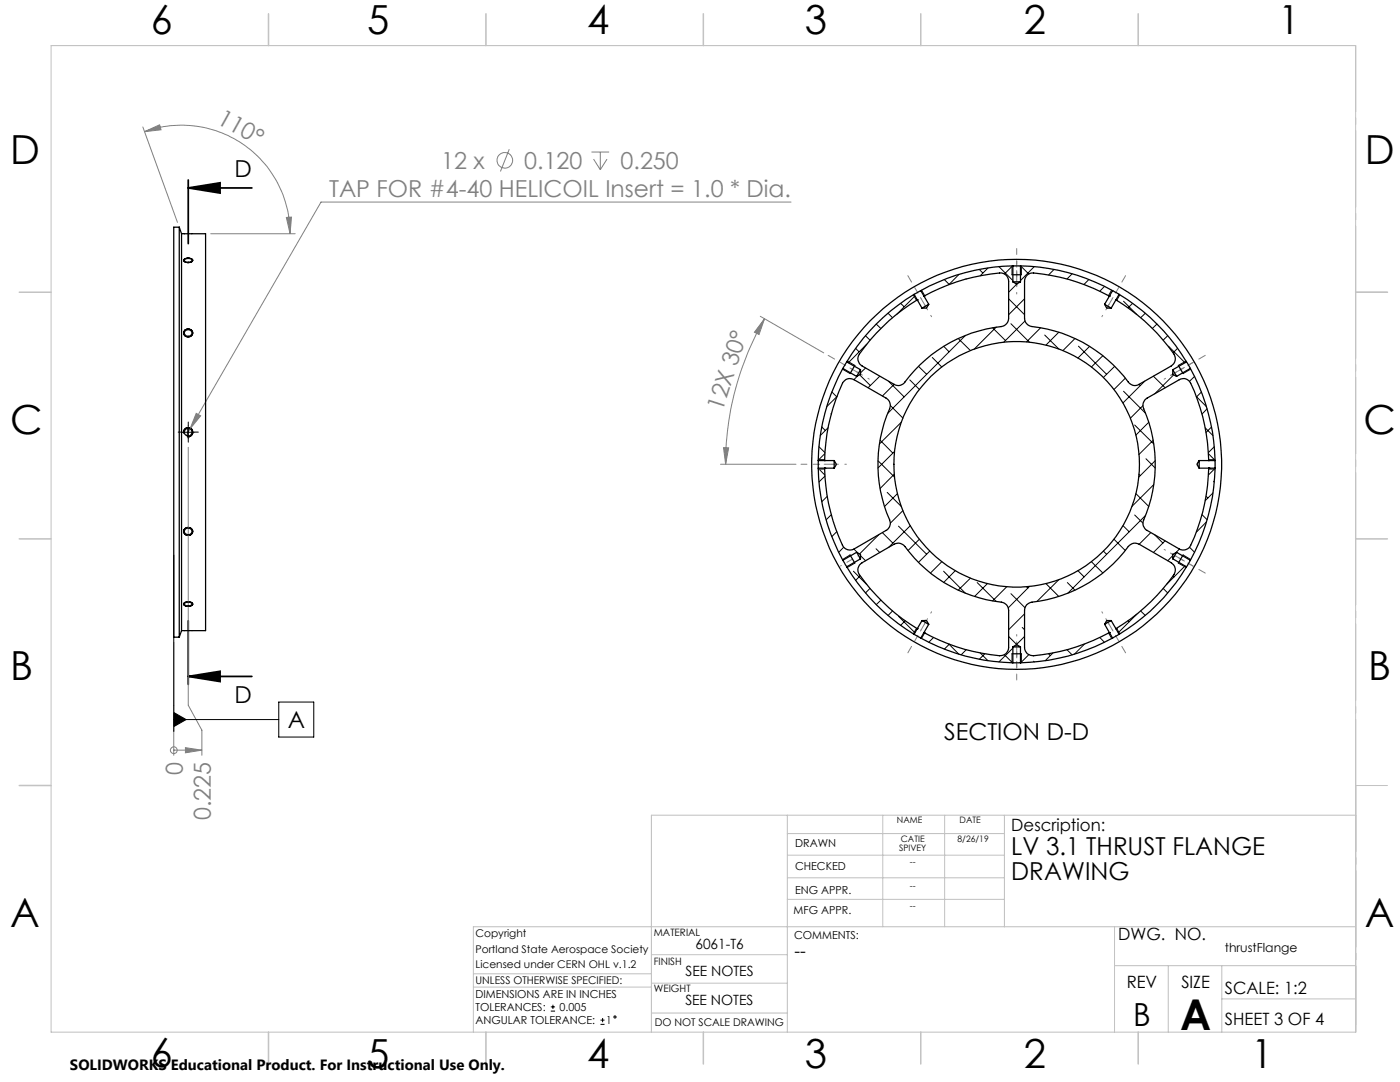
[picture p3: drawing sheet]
<svg xmlns="http://www.w3.org/2000/svg" width="279mm" height="216mm" viewBox="0 0 279 216" stroke-linecap="round" stroke-linejoin="round" font-family="sans-serif">
<g fill="none" stroke="#808080" stroke-width=".2">
<path d="M28.5 25.3l6.9 19.1M28.8 26.3l3.1-1.4 .2 1zM28.8 26.3a21.7 21.7 0 0 1 29.1 20.3M101.6 29.8l-1.7 4.4M118 30.3h3.6M118.5 31.7l1.3 2.2M119.8 30.3v3.6M121.1 31.7l-1.3 2.2M42.1 46.6h16.8M57.2 43.4l1-.1-.3 3.3zM157.9 40.3h-93.8l-26.2 45.3M151.7 63.1l12.7 7.3"/>
<path d="M152.6 63.6l-1.1 3.1-.9-.4zM152.6 63.6a58.2 58.2 0 0 0-7.8 29M37.6 89.3v51.4l2.7 5v5M37.9 85.6l-.7 1.3M39.2 82.5l.8 .5-2.1 2.6zM143.8 92.6h15.1M144.4 89.3l1 .1-.6 3.2zM34.7 128.2v22.5M34.7 149.7h.1M34.7 149.7h5.6M37 149.2l3.3 .5-3.3 .5z"/>
<circle cx="100.8" cy="32" r="1.55"/>
<circle cx="34.7" cy="149.7" r=".68"/>
</g>
<g fill="none" stroke="#000" stroke-width=".2">
<path d="M36.8 51.7a1.22 1.22 0 0 1 1.7 .3 1.13 1.13 0 0 1-1.9-.1zM182.3 58.8l.6 1.1M183.9 57.9l.6 1.1M202 53.1v1.7M203.8 53.1v1.7M221.9 57.9l-.7 1.1M223.5 58.8l-.7 1.1M36.9 65.8a.89 .89 0 0 1 1.2-.1 .89 .89 0 0 1 .2 1.3 .89 .89 0 0 1-1.3 .1 .89 .89 0 0 1-.1-1.3zM168.1 73.7l1.6 .8M169.1 72l1.5 .9M236.7 72l-1.5 .9M237.6 73.7l-1.5 .8"/>
<path d="M36.3 86.3h2.5M36.7 86.5a.94 .94 0 0 1 .8-1.2 .94 .94 0 0 1 1 1 .94 .94 0 0 1-1.2 .8M37.6 85v2.5M163.3 93.6h1.3M163.3 91.7h1.3M241.2 93.6h1.3M241.2 91.7h1.3M34.7 110.7v35.3M36.9 105.4a.87 .87 0 0 1 1.3 .1 .87 .87 0 0 1-.2 1.3 .86 .86 0 0 1-1.1-.2 .86 .86 0 0 1 0-1.2zM169.7 110.7l-1.6 1M170.6 112.4l-1.5 .8M235.2 112.4l1.5 .8"/>
<path d="M236.1 110.7l1.5 1M36.7 120.4a1.31 1.31 0 0 1 1.8 .1 1.13 1.13 0 0 1-1.9 0zM182.9 125.4l-.6 1.1M184.5 126.3l-.6 1.1M202 130.5v1.8M203.8 130.5v1.8M221.2 126.3l.7 1.1M222.8 125.4l.7 1.1M34.7 143.6h20.9M34.7 142.2l2.4 1.4-2.4 1.4zM55.6 140.1h7v7h-7zM109.9 201.8h.9"/>
<path d="M109.9 200.9h.9M110.3 200.5v.8M119.8 204.4h.9M119.8 203.6h.9M120.3 203.1v.9"/>
<circle cx="122.7" cy="202.9" r=".21"/>
</g>
<path d="M37.6 37.5h12.7M37.6 35.9v12.7M37.6 37.5l6.3-1v2zM37.6 123.9v12.7M37.6 135h12.7M37.6 135l6.3-1.1v2.1z" fill="none" stroke="#000" stroke-width=".35"/>
<path d="M202.9 52v5.2M238.1 72.3l-4.5 2.6M238.1 112.9l-4.5-2.6M202.9 133.2v-5.1" fill="none" stroke="#808080" stroke-width=".2" stroke-dasharray="15.2 1.3 1.3 1.3" stroke-dashoffset="14.6"/>
<path d="M183.7 59.4l2.2 3.8M202.9 54.2v4.5M222.1 59.4l-2.2 3.8M169.6 73.4l3.9 2.3M236.2 73.4l-3.9 2.3M164.5 92.6h4.4M236.2 111.8l-3.9-2.2M183.7 125.9l2.2-3.8M202.9 131.1v-4.5M222.1 125.9l-2.2-3.8" fill="none" stroke="#808080" stroke-width=".2" stroke-dasharray="15.2 1.3 1.3 1.3" stroke-dashoffset="14.9"/>
<path d="M171.1 74.3l-5.8-3.4M184.6 60.9l-3.4-5.9M221.2 60.9l3.4-5.9M234.7 74.3l5.8-3.4M234.7 111l5.8 3.4M184.6 124.4l-3.4 5.9M221.2 124.4l3.4 5.9" fill="none" stroke="#808080" stroke-width=".2" stroke-dasharray="15.2 1.3 1.3 1.3" stroke-dashoffset="13.8"/>
<path d="M202.9 55.8v-6.2M166 92.6h-6.1M202.9 129.5v6.2" fill="none" stroke="#808080" stroke-width=".2" stroke-dasharray="15.2 1.3 1.3 1.3" stroke-dashoffset="14.1"/>
<path d="M171.4 110.8l-3.6 2.1" fill="none" stroke="#808080" stroke-width=".2" stroke-dasharray="15.2 1.3 1.3 1.3" stroke-dashoffset="15.1"/>
<path d="M270.6 9.1v49.2M270.6 58.3v49.2M270.6 107.5v49.2M270.6 156.7v49.2" fill="none" stroke="#c0c0c0" stroke-width=".2" stroke-dasharray="15.2 1.3 1.3 1.3" stroke-dashoffset="2.1"/>
<g fill="none" stroke="#c0c0c0" stroke-width=".2">
<path d="M10.2 9.1h260.3v196.9h-260.3zM270.5 58.3h6.4M270.5 156.7h6.4M157.1 162.7v43.3M157.1 175.2h43.3M157.1 170.6h43.3M157.1 166.3h43.3M157.1 179.5h43.3M176.2 162.7v22.2M188.5 162.7v22.2M200.4 162.7v22.2M270.6 162.7h-140.6v43.3"/>
<path d="M94.5 197h35.5M94.5 194.3h35.5M130 196.2h27.1M130 190.5h27.1M222.4 184.9v21.1M222.4 192.7h48.1M233.2 192.7v13.3M243.8 199.3h26.7M243.8 192.7v13.3M270.5 184.9h-176v21.1M130 202.1h27.1"/>
</g>
<g fill="none" stroke="#c0c0c0" stroke-width=".3">
<path d="M53.6 2.8v6.3M97 2.8v6.3M140.4 2.8v6.3M183.8 2.8v6.3M227.2 2.8v6.3M3.8 58.3h6.4M270.5 58.3h6.4M3.8 107.5h6.4M270.5 107.5h6.4M3.8 156.7h6.4M53.6 206v6.3M97 206v6.3"/>
<path d="M140.4 206v6.3M183.8 206v6.3M227.2 206v6.3"/>
</g>
<path d="M36.3 86.2h-.7M37.6 85v-.8M37.6 87.5v.7M38.8 86.2h.8" fill="none" stroke="#000" stroke-width=".2" stroke-dasharray="15.2 1.3 1.3 1.3"/>
<path d="M202 54.8h1.8M170.6 72.9l-.9 1.6M235.2 72.9l.9 1.6M169.7 110.7l.9 1.7M236.1 110.7l-.9 1.7M202 130.5h1.8" fill="none" stroke="#000" stroke-width=".25"/>
<path d="M37.6 37.5l6.3-1v2zM37.6 135l6.3-1.1v2.1z" fill="#000"/>
<g fill="#808080">
<path d="M37 149.2l3.3 .5-3.3 .5z"/>
<path d="M39.2 82.5l.8 .5-2.1 2.6z"/>
<path d="M57.2 43.4l1-.1-.3 3.3zM28.8 26.3l3.1-1.4 .2 1z"/>
<path d="M152.6 63.6l-1.1 3.1-.9-.4zM144.4 89.3l1 .1-.6 3.2z"/>
</g>
<path d="M34.7 142.2l2.4 1.4-2.4 1.4z" fill="#000"/>
<g fill="none" stroke="#000" stroke-width=".25">
<path d="M35.8 45.3v81.8M35.8 45.3h-1.1v81.8h1.1M35.8 45.3l.4 1.3M36.2 46.6v79.2M36.2 46.6h4.8v79.2h-4.8M36.9 51.8a1 1 0 0 1 1.4 .2 .94 .94 0 0 1-1.5-.1zM182.4 58.7a39.6 39.6 0 0 0-13.4 13.5M182.4 58.7l.7 1.1M183.1 59.8h.1M183.1 59.8l.9 1.7M183.8 58l-1.4 .7M183.8 58l.6 1.1"/>
<path d="M184.4 59.1h.1M184.4 59.1a37.3 37.3 0 0 1 15.4-4.6l1 .4 .5 .9v7.7a1.71 1.71 0 0 1-1.5 1.7 28.2 28.2 0 0 0-19.6 11.5l-.9 .2-.6-.1-6.7-3.8a1.63 1.63 0 0 1-.5-2.4 39.8 39.8 0 0 1 11.6-10.8M184.4 59.1l.9 1.6M202.1 56.2h1.6M202.1 53.1h1.6M202.1 53.1a39.3 39.3 0 0 0-18.3 4.9M202.1 53.1v3.1M202.1 56.2l.8 .5 .8-.5M203.7 53.1a39.3 39.3 0 0 1 18.3 4.9M203.7 53.1v3.1M221.4 59.1h.1M221.4 59.1a37.6 37.6 0 0 0-15.5-4.6l-.9 .4-.5 .9v7.7a1.7 1.7 0 0 0 1.5 1.7 27.8 27.8 0 0 1 19.4 11.3l.8 .4 .8-.1 6.8-3.8a1.71 1.71 0 0 0 .5-2.4 39.4 39.4 0 0 0-11.6-10.8"/>
<path d="M221.4 59.1l-.9 1.6M222 58l1.3 .7M222 58l-.6 1.1M222.7 59.8h.1M222.7 59.8l-.9 1.7M223.3 58.7a39.6 39.6 0 0 1 13.5 13.5M223.3 58.7l-.6 1.1M37 66a.71 .71 0 0 1 1.2 0 .71 .71 0 0 1-.5 1.1 .69 .69 0 0 1-.8-.3 .69 .69 0 0 1 .1-.8zM168.2 73.5a39.9 39.9 0 0 0-4.9 18.4M168.2 73.5l2.8 1.6M169 72.2l-.8 1.3M169 72.2l2.7 1.6"/>
<path d="M171.7 73.8l-.7 1.3M171.7 73.8v.9l-.7 .4M185.3 60.7l-1.3 .8M185.3 60.7l-.4 .8h-.9M220.5 60.7l1.3 .8M220.5 60.7l.4 .8h.9M234.1 73.8l.7 1.3M234.1 73.8l-.1 .9 .8 .4M236.8 72.2l.8 1.3M236.8 72.2l-2.7 1.6M237.6 73.5a40.5 40.5 0 0 1 4.9 18.4M237.6 73.5l-2.8 1.6"/>
<path d="M37.5 85.5v1.5M163.3 91.9v1.5M163.3 93.4a39.9 39.9 0 0 0 4.9 18.4M163.3 91.9h3.2M163.3 93.4h3.2M164.6 91.9h.1M164.6 93.4h.1M164.6 91.9a38 38 0 0 1 3.7-15.7 1.58 1.58 0 0 1 2.2-.4l6.3 3.6a1.71 1.71 0 0 1 .8 2.2 27.8 27.8 0 0 0 0 22.4v1l-.5 .7-6.6 3.8a1.65 1.65 0 0 1-2.4-.7 38.6 38.6 0 0 1-3.5-15.4M166.5 91.9v1.5M166.5 91.9l.4 .7-.4 .8M239.3 91.9v1.5M239.3 91.9l-.4 .7 .4 .8"/>
<path d="M239.3 91.9h3.2M239.3 93.4h3.2M241.2 93.4h.1M241.2 91.9h.1M241.2 91.9a37.2 37.2 0 0 0-3.7-15.7l-.3-.2a1.53 1.53 0 0 0-1.9-.2l-6.4 3.6a1.65 1.65 0 0 0-.7 2.2 28 28 0 0 1-.1 22.4l.1 1 .5 .7 6.6 3.8a1.62 1.62 0 0 0 2.3-.7 37.7 37.7 0 0 0 3.6-15.4M242.5 91.9v1.5M242.5 93.4a40.5 40.5 0 0 1-4.9 18.4M37 105.6a.73 .73 0 0 1 1-.1 .73 .73 0 0 1 .1 1 .73 .73 0 0 1-1 .1 .73 .73 0 0 1-.1-1zM168.2 111.8l.8 1.3M169 113.1a39.6 39.6 0 0 0 13.4 13.5M171 110.2l.7 1.3M171 110.2l-2.8 1.6"/>
<path d="M171 110.2l.7 .4v.9M171.7 111.5l-2.7 1.6M234.1 111.5l2.7 1.6M234.8 110.2l-.7 1.3M234.8 110.2l2.8 1.6M234.8 110.2l-.8 .4 .1 .9M236.8 113.1a39.6 39.6 0 0 1-13.5 13.5M237.6 111.8l-.8 1.3M36.2 125.8l-.4 1.3M36.9 120.4a1 1 0 0 1 1.4 .1 .94 .94 0 0 1-1.5 0zM182.4 126.6l1.4 .7M183.1 125.4h.1"/>
<path d="M183.1 125.4a38.2 38.2 0 0 1-11.8-11 1.62 1.62 0 0 1 .7-2.1l6.4-3.7a1.67 1.67 0 0 1 2.2 .4 28.1 28.1 0 0 0 19.5 11.2l.8 .5 .4 .8v7.7a1.64 1.64 0 0 1-1.8 1.6 38 38 0 0 1-15.1-4.6M183.1 125.4l-.7 1.2M183.8 127.3a39.3 39.3 0 0 0 18.3 5M184 123.8l1.3 .8M184 123.8h.9l.4 .8M184 123.8l-.9 1.6M184.4 126.2h.1M184.4 126.2l-.6 1.1M185.3 124.6l-.9 1.6M202.1 129.1h1.6M202.1 132.3h1.6M202.1 129.1v3.2"/>
<path d="M202.1 129.1l.8-.5 .8 .5M203.7 129.1v3.2M220.5 124.6l.9 1.6M221.4 126.2h.1M221.4 126.2l.6 1.1M221.8 123.8l-1.3 .8M221.8 123.8h-.9l-.4 .8M221.8 123.8l.9 1.6M222 127.3a39.3 39.3 0 0 1-18.3 5M222.7 125.4h.1M222.7 125.4a37.1 37.1 0 0 0 11.7-11l.2-.7a1.62 1.62 0 0 0-.8-1.4l-6.5-3.7a1.67 1.67 0 0 0-2.1 .4 27.9 27.9 0 0 1-19.6 11.2l-.7 .5-.4 .8v7.7a1.64 1.64 0 0 0 1.8 1.6 38.3 38.3 0 0 0 15.1-4.6M222.7 125.4l.6 1.2"/>
<path d="M223.3 126.6l-1.3 .7"/>
<circle cx="37.6" cy="86.2" r=".77"/>
<circle cx="202.9" cy="92.6" r="40.9"/>
<circle cx="202.9" cy="92.7" r="24.5"/>
</g>
<g fill="none" stroke="#000" stroke-width=".2">
<path d="M182.6 59.1l-3.7 3.7M188.5 55.8l.9 1M191.4 54.8l-2 2M192.8 55.6v.1M195.4 53.8l.7 .7M197.2 53.5l-1.6 1.5M199.4 53.2l2.7 2.8M201.3 59.6l3.2 3.2M202.1 53.1l-1.7 1.6M202.8 56.6l.1 .1M203 56.6l-1.7 1.7M204 53.4l1.3 1.3"/>
<path d="M204.5 59.6l-3.2 3.2M206.4 53.2l-2.7 2.8M210.4 53.8l-1.1 1.1M214 54.6l-1.1 1.1M217.3 55.8l-1 1M220.4 57.2l-.9 .9M166 78.2l1 1M167 79.1l-2 2M170.7 69.5l.7 .7M171.2 75l-.8 .7M171.6 74.8l2.1 2.1M172.7 67l.9 .9"/>
<path d="M172.8 73.4l-1.1 1M173 68.7l-3.7 3.7M174.9 64.7l.9 .8M175.6 75.1l-2.4 2.3M177.2 62.5l.9 .9M177.3 76.1l3.1 3.1M178.4 76.7l-2.3 2.3M179.7 60.5l.7 .7M181.6 75.8l1.9 1.9M183.3 73.1l1.6 1.6M186.1 71.3l1.9 1.9M188.3 69.1l1.1 1.1"/>
<path d="M191.2 67.6l2.5 2.4M192.7 66.9l-15.5 15.6M198.1 65.4l2.6 2.5M198.8 65.3l-4.3 4.3M201.8 64.6l3.7 3.7M204.6 64l-4.3 4.3M207.7 65.4l-2.8 2.8M208.5 66.9l2.8 2.7M211.3 66.3l-2.6 2.6M214.5 67.6l-2.4 2.4M215.2 69.1l5.6 5.6M217.5 69.1l-2.4 2.3"/>
<path d="M220.1 71l-2.3 2.2M222.5 73.1l-2.3 2.2M224.2 78.1l4.4 4.4M224.2 60.1l2.7 2.7M224.6 75.5l-2.3 2.2M226 60.5l-.9 .9M227.3 76.7l.3 .2M228.5 76.1l-4.4 4.3M228.6 62.5l-1 .9M230.2 75.1l2.3 2.3M230.9 64.7l-.9 .8M233 67l-.9 .9"/>
<path d="M233.2 69.1l3.3 3.3M234.2 74.8l-3.8 3.8M235 69.5l-.9 .9M238.4 75.1l-1 1M238.8 79.1l2 2M239.8 78.2l-1 1M163.4 89.1l1.2 1.2M163.6 93.8l1 1M164 85.2l.7 .7M164.6 90.5l-1.3 1.3M164.6 95l-1.2 1.2M165.1 99l-1.1 1.1"/>
<path d="M165.2 85.4l-1.5 1.5M165.8 82.6h.1M175.2 91.9l3.3 3.3M175.6 87.8l2.6 2.6M177.1 98.2l2.8 2.9M177.7 80.9l2.5 2.5M178.5 94.6l-2.9 2.9M178.5 90.1l-3.3 3.3M179.1 98.5l-2.6 2.6M179.9 84.2l-4.4 4.4M226.4 84.8l3.9 3.8M226.7 98.5l2.6 2.6"/>
<path d="M227.3 94.6l.3 .3M228.1 80.9l-2.5 2.5M228.7 91.5l1.8 1.9M229.3 84.2l-2.6 2.6M230.2 87.8l-2.9 2.9M230.3 96.7l-4.4 4.4M230.5 91.9l-3.2 3.3M240.5 85.4l1.6 1.5M240.7 99l.4 .4M240.9 81.6l-1 1M241.2 90.5l1.3 1.3M241.8 85.2l-1.1 1.1"/>
<path d="M242.1 98.4l-1.6 1.5M242.2 96l.1 .2M242.3 89.1l-1.1 1.2M242.5 93.5l-1.3 1.3M165.9 102.7l-1 1M167 106.1l-1 1M168.4 109.2l-1 1M170.3 114l2.7 2.6M170.4 109.6l.8 .7M171.7 114.9l-1 .9M171.7 110.9l1.1 1M173.6 117.4l-.9 .9"/>
<path d="M174.8 109.5l.8 .7M175.4 106.7l-3.8 3.8M175.8 119.8l-.9 .9M176.1 106.3l2.1 2.1M179.3 105l5.6 5.6M180.2 101.9l-2.5 2.5M181.7 104.9l-4.4 4.4M183.5 107.6l-2.3 2.3M185.6 110l-2.3 2.2M188 112.1l-2.3 2.2M188.3 114l4.4 4.4M190.6 113.9l-2.3 2.3"/>
<path d="M193.7 115.4l-2.5 2.4M195 116.2l3.8 3.8M197.1 116.5l-2.6 2.5M200.9 117.1l-2.8 2.8M201.8 118.5l2.8 2.8M204.9 117.1l.2 .2M205.5 117l-4.3 4.3M208.7 116.5l2.6 2.5M211.3 115.7l-4.4 4.3M213 116.2l1.5 1.6M215.1 113.9l1.3 1.2M217.8 112.1l2.3 2.2"/>
<path d="M220.2 110l.6 .6M222.3 107.6l2.3 2.3M224.1 104.9l1.3 1.2M226.4 102.8l1.7 1.6M228.6 102.8l-15.5 15.6M229.7 106.3l-2.4 2.3M230.4 106.7l1.7 1.7M232.1 117.4l.9 .9M232.5 107.9l-2.3 2.3M234 110.9l-1 1M234.1 114.9l.2 .2M235.4 109.6l-.8 .7"/>
<path d="M236.5 112.9l-3.7 3.7M237.4 109.2l1 1M239.9 102.7l1 1M240.8 104.1l-2 2.1M178.1 121.9l-.9 .9M179.3 123l3.3 3.3M180.7 123.9l-1 .9M186.3 127.2l-1 1M189.4 128.5l2 2.1M189.4 128.6l-.9 .9M192.8 129.6l-1 1.1M195.6 130.3l1.6 1.5"/>
<path d="M196.5 130.5l-1.1 1.1M200.4 130.6l1.7 1.7M201.3 127l1.6 1.6M202.1 129.3l-2.7 2.8M204 125.2l.5 .5M204.5 122.5l-3.2 3.2M204.5 127l-1.7 1.7M205.3 130.6l-1.6 1.7M206.3 131.9l.1 .2M209.3 130.5l.3 .3M210.1 130.3l-1.5 1.5M212.9 129.6l1.1 1.1"/>
<path d="M216.4 128.5l-2 2.1M219.5 127.2l.9 1M225.1 123.9l.3 .2M226.9 122.6l-3.7 3.7M227.6 121.9l1 .9"/>
</g>
<text font-size="8.5" x="235.5" y="205.4">A</text>
<g font-size="8">
<text x="30.1" y="6.8">6</text>
<text x="73.3" y="6.9">5</text>
<text x="117.2" y="6.9">4</text>
<text x="160.6" y="6.9">3</text>
<text x="204.3" y="6.9">2</text>
<text x="255.1" y="6.9">1</text>
<text x="2.1" y="32.7">D</text>
<text x="272.4" y="32.7">D</text>
<text x="2.1" y="86.6">C</text>
<text x="272.1" y="86.6">C</text>
<text x="2.1" y="135.6">B</text>
<text x="273.1" y="135.6">B</text>
<text x="2.1" y="185.1">A</text>
<text x="272.4" y="185.1">A</text>
<text x="30.1" y="212.9">6</text>
<text x="73.3" y="213">5</text>
<text x="117.2" y="213">4</text>
<text x="160.6" y="213">3</text>
<text x="204.3" y="213">2</text>
<text x="249.7" y="213">1</text>
</g>
<text font-size="6.3" x="226.1" y="204.6">B</text>
<g font-size="4.9">
<text x="201.8" y="170.7">LV 3.1 THRUST FLANGE</text>
<text x="201.8" y="175.6">DRAWING</text>
</g>
<g font-size="4.7" fill="#808080">
<text x="43.1" y="24.5" transform="rotate(29 43.1 24.5)">110°</text>
<text x="88.1" y="33.7">12 x</text>
<text x="104.6" y="33.7">0.120</text>
<text x="123.9" y="33.7">0.250</text>
<text x="65.7" y="39.3">TAP FOR #4-40 HELICOIL Insert = 1.0 * Dia.</text>
<text x="144.2" y="82.1" transform="rotate(-72 144.2 82.1)">12X 30°</text>
<text x="36.5" y="154.6" transform="rotate(-90 36.5 154.6)">0</text>
<text x="42.1" y="163.6" transform="rotate(-90 42.1 163.6)">0.225</text>
</g>
<g font-size="4.7">
<text x="46.8" y="35.3">D</text>
<text x="46.8" y="140.3">D</text>
<text x="57.4" y="145.3">A</text>
<text x="188.4" y="147.6">SECTION D-D</text>
</g>
<text font-size="3.5" x="158.6" y="190.9">--</text>
<g font-size="3.4">
<text x="201.8" y="165.9">Description:</text>
<text x="223.2" y="187.6">DWG. NO.</text>
<text x="224.9" y="197.2">REV</text>
<text x="235.8" y="197.2">SIZE</text>
<text x="244.4" y="198.4">SCALE: 1:2</text>
<text x="244.4" y="204.6">SHEET 3 OF 4</text>
</g>
<text font-size="3" x="14" y="213.5">SOLIDWORKS Educational Product. For Instructional Use Only.</text>
<g font-size="2.8">
<text x="138.8" y="189.3">6061-T6</text>
<text x="136.8" y="194.8">SEE NOTES</text>
<text x="136.8" y="200.6">SEE NOTES</text>
</g>
<text font-size="2.5" x="244.4" y="190">thrustFlange</text>
<g font-size="2.2">
<text x="158.7" y="169">DRAWN</text>
<text x="158.7" y="173.5">CHECKED</text>
<text x="158.7" y="178.3">ENG APPR.</text>
<text x="158.4" y="182.4">MFG APPR.</text>
<text x="158.5" y="187.4">COMMENTS:</text>
<text x="94.9" y="199.1">DIMENSIONS ARE IN INCHES</text>
<text x="94.9" y="201.7">TOLERANCES:</text>
<text x="111.7" y="201.7">0.005</text>
<text x="94.9" y="204.4">ANGULAR TOLERANCE:</text>
<text x="121" y="204.4">1</text>
</g>
<g font-size="2.1">
<text x="94.9" y="187">Copyright</text>
<text x="94.9" y="190.1">Portland State Aerospace Society</text>
<text x="94.9" y="196.4">UNLESS OTHERWISE SPECIFIED:</text>
<text x="94.9" y="193.2">Licensed under CERN OHL v.1.2</text>
<text x="130.7" y="204.6">DO NOT SCALE DRAWING</text>
</g>
<g font-size="2">
<text x="130.5" y="186.8">MATERIAL</text>
<text x="130.5" y="192.5">FINISH</text>
<text x="130.5" y="198">WEIGHT</text>
</g>
<g font-size="1.8">
<text x="179" y="164.3">NAME</text>
<text x="179.8" y="168">CATIE</text>
<text x="191.1" y="168">8/26/19</text>
<text x="191.5" y="164.3">DATE</text>
<text x="179.5" y="169.7">SPIVEY</text>
<text x="181.6" y="172.6">--</text>
<text x="181.6" y="177.4">--</text>
<text x="181.6" y="181.4">--</text>
</g>
</svg>
